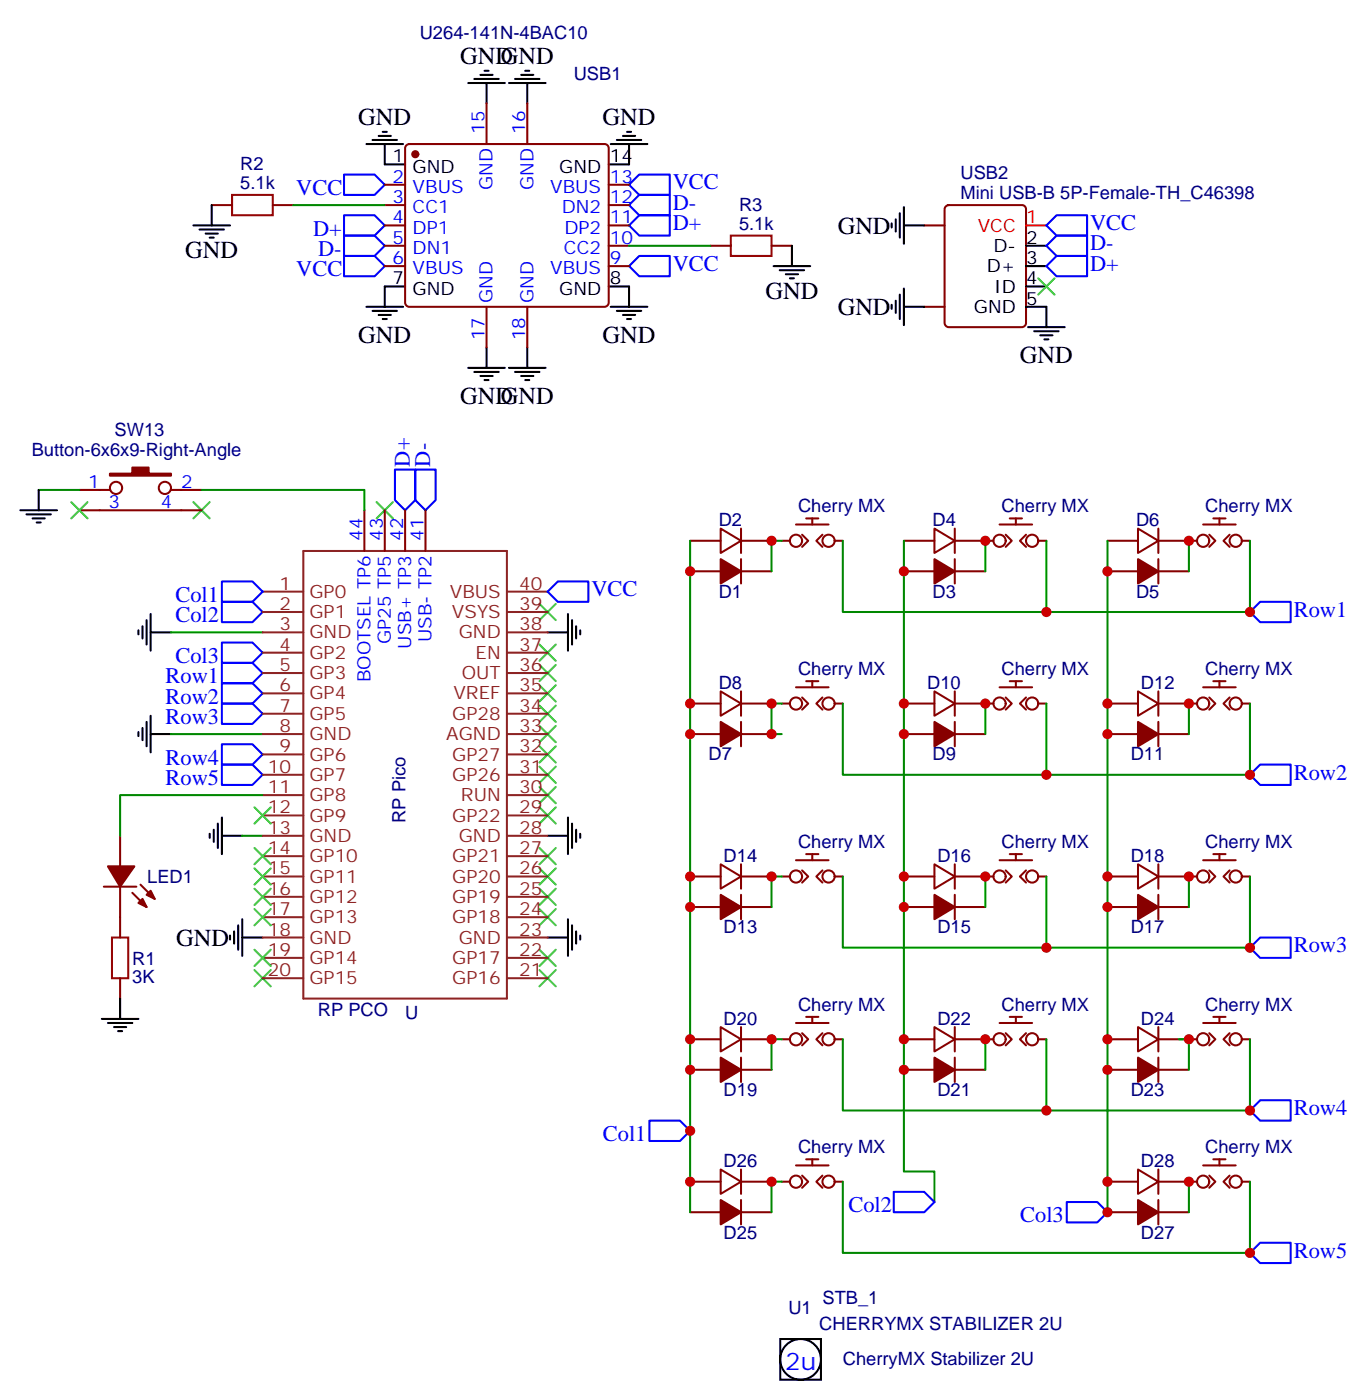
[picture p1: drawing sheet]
<svg xmlns="http://www.w3.org/2000/svg" width="237mm" height="243mm" viewBox="0 0 237 243" stroke-linecap="round" stroke-linejoin="round" font-family="sans-serif">
<g fill="none" stroke="#870000" stroke-width=".35">
<path d="M84.3 17.9v7.1M91.4 17.9v7.1M36.7 35.6h3.5M47.3 35.6h3.5M66.7 39.1h3.5M66.7 32h3.5M66.7 35.6h3.5M70.4 25.2l.5-.2h33.9a.71 .71 0 0 1 .7 .7v26.8a.76 .76 0 0 1-.7 .7h-33.9a.76 .76 0 0 1-.7-.7v-26.8zM105.5 39.1h3.5M105.5 32h3.5M105.5 35.6h3.5M160.2 39.1h3.5"/>
<path d="M163.9 35.8l.5-.2h12.7a.71 .71 0 0 1 .7 .7v19.7a.76 .76 0 0 1-.7 .7h-12.7a.76 .76 0 0 1-.7-.7v-19.7zM66.7 42.6h3.5M66.7 46.1h3.5M84.3 53.2v7.1M91.4 53.2v7.1M105.5 42.6h3.5M105.5 46.1h3.5M123.1 42.6h3.5M133.7 42.6h3.5M160.2 53.2h3.5M13.8 84.9h5.2M13.8 88.5h21.1"/>
<path d="M29.6 84.9h5.3M63.1 88.5v7M66.7 88.5v7M70.2 88.5v7M73.7 88.5v7M119.6 93.8h5.3M119.6 99.1h5.3M124.9 91.7l3.5 2.1-3.5 2.1zM128.4 93.8h5.3M128.4 91.7v4.2M128.4 96.9v4.3M128.4 99.1h5.3"/>
<path d="M135.5 93.8h1.4M137.9 90.9h5.7M139 92.7l1.1 1.1-1.1 1M139.7 89.9h2.1M140.8 89.9v1M142.5 92.7l-1 1.1 1 1M144.6 93.8h1.4M156.6 93.8h5.3M156.6 99.1h5.3M161.9 91.7l3.6 2.1-3.6 2.1zM165.5 93.8h6.7M165.5 99.1h5.2"/>
<path d="M165.5 91.7v4.2M165.5 96.9v4.3M173.2 90.9h5.7M174.3 92.7l1 1.1-1 1M175 89.9h2.1M176 89.9v1M177.8 92.7l-1.1 1.1 1.1 1M179.9 93.8h1.4M191.9 93.8h5.3M191.9 99.1h5.3M197.2 91.7l3.5 2.1-3.5 2.1zM200.7 93.8h6.7"/>
<path d="M200.7 99.1h5.3M200.7 91.7v4.2M200.7 96.9v4.3M208.5 90.9h5.6M209.5 92.7l1.1 1.1-1.1 1M210.3 89.9h2.1M211.3 89.9v1M213.1 92.7l-1.1 1.1 1.1 1M215.2 93.8h1.4M124.9 119.9l3.5 2.1-3.5 2.1zM128.4 119.9v4.2M137.9 119.2h5.7"/>
<path d="M139.7 118.1h2.1M140.8 118.1v1.1M161.9 119.9l3.6 2.1-3.6 2.1zM165.5 119.9v4.2M173.2 119.2h5.7M175 118.1h2.1M176 118.1v1.1M197.2 119.9l3.5 2.1-3.5 2.1zM200.7 119.9v4.2M208.5 119.2h5.6M210.3 118.1h2.1M211.3 118.1v1.1"/>
<path d="M119.6 122h5.3M119.6 127.3h5.3M128.4 122h5.3M128.4 125.2v4.2M128.4 127.3h5.3M135.5 122h1.4M139 120.9l1.1 1.1-1.1 1M142.5 120.9l-1 1.1 1 1M144.6 122h1.4M156.6 122h5.3M156.6 127.3h5.3M165.5 122h6.7"/>
<path d="M165.5 125.2v4.2M165.5 127.3h5.2M174.3 120.9l1 1.1-1 1M177.8 120.9l-1.1 1.1 1.1 1M179.9 122h1.4M191.9 122h5.3M191.9 127.3h5.3M200.7 122h6.7M200.7 125.2v4.2M200.7 127.3h5.3M209.5 120.9l1.1 1.1-1.1 1M213.1 120.9l-1.1 1.1 1.1 1"/>
<path d="M215.2 122h1.4M18 153.7h5.6M20.8 144.9v5.3M20.8 153.7v8.9M22.9 154.8l2.5 2.5M24.3 153.4l2.5 2.5M119.6 152h5.3M119.6 157.3h5.3M124.9 149.9l3.5 2.1-3.5 2.1zM128.4 152h5.3M128.4 149.9v4.2M128.4 155.2v4.2"/>
<path d="M128.4 157.3h5.3M135.5 152h1.4M137.9 149.2h5.7M139 150.9l1.1 1.1-1.1 1M139.7 148.1h2.1M140.8 148.1v1.1M142.5 150.9l-1 1.1 1 1M144.6 152h1.4M156.6 152h5.3M156.6 157.3h5.3M161.9 149.9l3.6 2.1-3.6 2.1zM165.5 152h6.7"/>
<path d="M165.5 149.9v4.2M165.5 155.2v4.2M165.5 157.3h5.2M173.2 149.2h5.7M174.3 150.9l1 1.1-1 1M175 148.1h2.1M176 148.1v1.1M177.8 150.9l-1.1 1.1 1.1 1M179.9 152h1.4M191.9 152h5.3M191.9 157.3h5.3M197.2 149.9l3.5 2.1-3.5 2.1z"/>
<path d="M200.7 152h6.7M200.7 149.9v4.2M200.7 155.2v4.2M200.7 157.3h5.3M208.5 149.2h5.6M209.5 150.9l1.1 1.1-1.1 1M210.3 148.1h2.1M211.3 148.1v1.1M213.1 150.9l-1.1 1.1 1.1 1M215.2 152h1.4M20.8 169.6v3.5M124.9 178.1l3.5 2.1-3.5 2.1z"/>
<path d="M128.4 178.1v4.2M137.9 177.4h5.7M139 179.1l1.1 1.1-1.1 1.1M139.7 176.3h2.1M140.8 176.3v1.1M142.5 179.1l-1 1.1 1 1.1M161.9 178.1l3.6 2.1-3.6 2.1zM165.5 178.1v4.2M173.2 177.4h5.7M174.3 179.1l1 1.1-1 1.1M175 176.3h2.1M176 176.3v1.1"/>
<path d="M177.8 179.1l-1.1 1.1 1.1 1.1M197.2 178.1l3.5 2.1-3.5 2.1zM200.7 178.1v4.2M208.5 177.4h5.6M209.5 179.1l1.1 1.1-1.1 1.1M210.3 176.3h2.1M211.3 176.3v1.1M213.1 179.1l-1.1 1.1 1.1 1.1M119.6 180.2h5.3M119.6 185.5h5.3M128.4 180.2h5.3M128.4 183.4v4.2"/>
<path d="M128.4 185.5h5.3M135.5 180.2h1.4M144.6 180.2h1.4M156.6 180.2h5.3M156.6 185.5h5.3M165.5 180.2h6.7M165.5 183.4v4.2M165.5 185.5h5.2M179.9 180.2h1.4M191.9 180.2h5.3M191.9 185.5h5.3M200.7 180.2h6.7"/>
<path d="M200.7 183.4v4.2M200.7 185.5h5.3M215.2 180.2h1.4M119.6 204.9h5.3M119.6 210.2h5.3M124.9 202.8l3.5 2.1-3.5 2.1zM128.4 204.9h5.3M128.4 202.8v4.2M128.4 208.1v4.2M128.4 210.2h5.3M135.5 204.9h1.4M137.9 202.1h5.7"/>
<path d="M139 203.8l1.1 1.1-1.1 1.1M139.7 201h2.1M140.8 201v1.1M142.5 203.8l-1 1.1 1 1.1M144.6 204.9h1.4M191.9 204.9h5.3M191.9 210.2h5.3M197.2 202.8l3.5 2.1-3.5 2.1zM200.7 204.9h6.7M200.7 202.8v4.2M200.7 208.1v4.2M200.7 210.2h5.3"/>
<path d="M208.5 202.1h5.6M209.5 203.8l1.1 1.1-1.1 1.1M210.3 201h2.1M211.3 201v1.1M213.1 203.8l-1.1 1.1 1.1 1.1M215.2 204.9h1.4"/>
<circle cx="20.1" cy="84.6" r="1.06"/>
<circle cx="28.6" cy="84.6" r="1.06"/>
<circle cx="137.9" cy="93.8" r="1.06"/>
<circle cx="143.6" cy="93.8" r="1.06"/>
<circle cx="173.2" cy="93.8" r="1.06"/>
<circle cx="178.9" cy="93.8" r="1.06"/>
<circle cx="208.5" cy="93.8" r="1.06"/>
<circle cx="214.1" cy="93.8" r="1.06"/>
<circle cx="137.9" cy="122" r="1.06"/>
<circle cx="143.6" cy="122" r="1.06"/>
<circle cx="173.2" cy="122" r="1.06"/>
<circle cx="178.9" cy="122" r="1.06"/>
<circle cx="208.5" cy="122" r="1.06"/>
<circle cx="214.1" cy="122" r="1.06"/>
<circle cx="137.9" cy="152" r="1.06"/>
<circle cx="143.6" cy="152" r="1.06"/>
<circle cx="173.2" cy="152" r="1.06"/>
<circle cx="178.9" cy="152" r="1.06"/>
<circle cx="208.5" cy="152" r="1.06"/>
<circle cx="214.1" cy="152" r="1.06"/>
<circle cx="137.9" cy="180.2" r="1.06"/>
<circle cx="143.6" cy="180.2" r="1.06"/>
<circle cx="173.2" cy="180.2" r="1.06"/>
<circle cx="178.9" cy="180.2" r="1.06"/>
<circle cx="208.5" cy="180.2" r="1.06"/>
<circle cx="214.1" cy="180.2" r="1.06"/>
<circle cx="137.9" cy="204.9" r="1.06"/>
<circle cx="143.6" cy="204.9" r="1.06"/>
<circle cx="208.5" cy="204.9" r="1.06"/>
<circle cx="214.1" cy="204.9" r="1.06"/>
</g>
<g fill="none" stroke="#00f" stroke-width=".35">
<path d="M59.6 30.3h5.3l1.8 1.7-1.8 1.8h-5.3zM59.6 37.3h5.3l1.8 1.8-1.8 1.8h-5.3zM109 32l1.8-1.7h5.3v3.5h-5.3zM109 35.6l1.8-1.8h5.3v3.5h-5.3zM109 39.1l1.8-1.8h5.3v3.6h-5.3zM181.3 39.1l1.8-1.8h5.3v3.6h-5.3zM59.6 44.4h5.3l1.8 1.7-1.8 1.8h-5.3zM59.6 40.9h5.3l1.8 1.7-1.8 1.8h-5.3zM109 46.1l1.8-1.7h5.3v3.5h-5.3zM181.3 42.6l1.8-1.7h5.3v3.5h-5.3zM181.3 46.1l1.8-1.7h5.3v3.5h-5.3zM68.4 81.4h3.6v5.3l-1.8 1.8-1.8-1.8z"/>
<path d="M72 81.4h3.5v5.3l-1.8 1.8-1.7-1.8zM38.5 104.4h5.2l1.8 1.7-1.8 1.8h-5.2zM38.5 111.4h5.2l1.8 1.8-1.8 1.7h-5.2zM38.5 114.9h5.2l1.8 1.8-1.8 1.8h-5.2zM38.5 118.5h5.2l1.8 1.7-1.8 1.8h-5.2zM38.5 100.8h5.2l1.8 1.8-1.8 1.8h-5.2zM94.9 102.6l1.8-1.8h5.3v3.6h-5.3zM216.6 106.1l1.8-1.7h5.3v3.5h-5.3zM38.5 129h5.2l1.8 1.8-1.8 1.8h-5.2zM38.5 122h5.2l1.8 1.8-1.8 1.7h-5.2zM38.5 132.6h5.2l1.8 1.7-1.8 1.8h-5.2zM218.4 132.6h5.3v3.5h-5.3l-1.8-1.8z"/>
<path d="M216.6 164.3l1.8-1.7h5.3v3.5h-5.3zM112.5 194.3h5.3l1.8 1.8-1.8 1.7h-5.3zM216.6 192.5l1.8-1.7h5.3v3.5h-5.3zM154.9 206.7h5.3l1.7 1.7-1.7 1.8h-5.3zM184.9 208.4h5.2l1.8 1.8-1.8 1.7h-5.2zM216.6 217.2l1.8-1.7h5.3v3.5h-5.3z"/>
</g>
<g fill="none" stroke="#3c3" stroke-width=".35">
<path d="M179.9 48.3l2.8 2.8M182.7 48.3l-2.8 2.8M12.3 87.1l2.9 2.8M15.2 87.1l-2.9 2.8M33.5 87.1l2.8 2.8M36.3 87.1l-2.8 2.8M65.3 87.1l2.8 2.8M68.1 87.1l-2.8 2.8M93.5 104.7l2.8 2.8M93.5 111.8l2.8 2.8M93.5 115.3l2.8 2.8M93.5 118.8l2.8 2.8"/>
<path d="M96.3 104.7l-2.8 2.8M96.3 111.8l-2.8 2.8M96.3 115.3l-2.8 2.8M96.3 118.8l-2.8 2.8M44.1 140l2.8 2.8M46.9 140l-2.8 2.8M93.5 122.3l2.8 2.9M93.5 125.9l2.8 2.8M93.5 129.4l2.8 2.8M93.5 132.9l2.8 2.8M93.5 136.5l2.8 2.8M93.5 140l2.8 2.8"/>
<path d="M96.3 122.3l-2.8 2.9M96.3 125.9l-2.8 2.8M96.3 129.4l-2.8 2.8M96.3 132.9l-2.8 2.8M96.3 136.5l-2.8 2.8M96.3 140l-2.8 2.8M44.1 147l2.8 2.9M44.1 150.6l2.8 2.8M44.1 154.1l2.8 2.8M44.1 157.6l2.8 2.8M46.9 154.1l-2.8 2.8M46.9 147l-2.8 2.9"/>
<path d="M46.9 150.6l-2.8 2.8M46.9 157.6l-2.8 2.8M93.5 147l2.8 2.9M93.5 150.6l2.8 2.8M93.5 154.1l2.8 2.8M93.5 157.6l2.8 2.8M96.3 147l-2.8 2.9M96.3 150.6l-2.8 2.8M96.3 154.1l-2.8 2.8M96.3 157.6l-2.8 2.8M44.1 168.2l2.8 2.8M44.1 164.7l2.8 2.8"/>
<path d="M46.9 168.2l-2.8 2.8M46.9 164.7l-2.8 2.8M93.5 164.7l2.8 2.8M93.5 168.2l2.8 2.8M96.3 164.7l-2.8 2.8M96.3 168.2l-2.8 2.8"/>
</g>
<g fill="none" stroke="#000" stroke-width=".35">
<path d="M81.1 14.4h6.4M82.2 13.7h4.2M83.3 13h2.1M84 12.3h.7M84.3 14.4v3.5M88.2 14.4h6.3M89.3 13.7h4.2M90.3 13h2.1M91 12.3h.7M91.4 14.4v3.5M33.5 39.1h6.4M34.6 39.8h4.2"/>
<path d="M36.7 35.6v3.5M63.5 25h6.3M64.6 24.3h4.2M65.6 23.6h2.1M66.3 22.9h.7M66.7 25v3.5h3.5M105.8 25h6.4M106.9 24.3h4.2M107.9 23.6h2.2M108.7 22.9h.7M109 25v3.5h-3.5M154.5 38.7v.7"/>
<path d="M155.2 38v2.1M155.9 37v4.2M156.6 35.9v6.4M156.6 39.1h3.6M35.6 40.5h2.1M36.3 41.2h.7M63.5 53.2h6.3M64.6 53.9h4.2M65.6 54.6h2.1M66.3 55.3h.7M70.2 49.7h-3.5v3.5M105.5 49.7h3.5v3.5"/>
<path d="M105.8 53.2h6.4M106.9 53.9h4.2M107.9 54.6h2.2M108.7 55.3h.7M134.1 46.1h6.3M135.1 46.8h4.2M136.2 47.6h2.1M136.9 48.3h.7M137.2 42.6v3.5M154.5 52.8v.8M155.2 52.1v2.2M155.9 51.1v4.2"/>
<path d="M156.6 53.2h3.6M156.6 50v6.4M177.8 42.6h3.5M177.8 46.1h3.5M177.8 49.7h3.5M177.8 53.2h3.5v3.5M178.2 56.7h6.3M179.2 57.4h4.2M180.3 58.1h2.1M181 58.8h.7M81.1 63.8h6.4M82.2 64.5h4.2"/>
<path d="M83.3 65.2h2.1M84 65.9h.7M84.3 60.3v3.5M88.2 63.8h6.3M89.3 64.5h4.2M90.3 65.2h2.1M91 65.9h.7M91.4 60.3v3.5M3.5 88.5h6.4M4.6 89.2h4.2M5.6 89.9h2.2M6.3 90.6h.8"/>
<path d="M6.7 84.9v3.6M24 109.3v.7M24.7 108.6v2.1M25.4 107.5v4.3M26.1 109.6h3.5M26.1 106.5v6.3M94.9 109.6h3.5M98.4 106.5v6.3M99.1 107.5v4.3M99.8 108.6v2.1M100.5 109.3v.7M24 126.9v.7"/>
<path d="M24.7 126.2v2.1M25.4 125.2v4.2M26.1 124.1v6.4M26.1 127.3h3.5M36.3 144.6v.7M37 143.9v2.1M37.7 142.8v4.2M38.5 144.9h3.5M38.5 141.7v6.4M42 159.4v6.3M94.9 144.9h3.5M98.4 141.7v6.4"/>
<path d="M98.4 159.4v6.3M99.1 142.8v4.2M99.8 143.9v2.1M100.5 144.6v.7M17.6 176.7h6.4M18.7 177.4h4.2M19.8 178.1h2.1M20.5 178.8h.7M20.8 173.1v3.6M39.9 162.2v.7M40.6 161.5v2.1M41.3 160.4v4.3"/>
<path d="M42 162.6h3.5M94.9 162.6h3.5M99.1 160.4v4.3M99.8 161.5v2.1M100.5 162.2v.7M135.2 232.2h7.1v7h-7.1z"/>
<circle cx="138.7" cy="235.7" r="3.5"/>
</g>
<g fill="none" stroke="#008700" stroke-width=".35">
<path d="M50.8 35.6h15.9M109 42.6h14.1M6.7 84.9h7.1M34.9 84.9h28.2v3.6M119.6 93.8v116.4M135.5 93.8h-1.8v5.3M146 93.8v12.3h35.3v-12.3M156.6 93.8v109.3h5.3v5.3M170.7 93.8v5.3M191.9 93.8v116.4M206 93.8v5.3M216.6 93.8v12.3h-35.3"/>
<path d="M29.6 109.6h15.9M29.6 127.3h15.9M45.5 137.9h-24.7v7M135.5 122h-1.8v5.3h1.8M146 122v12.3h35.3v-12.3M170.7 122v5.3M206 122v5.3M216.6 122v12.3h-35.3M42 144.9h3.5M135.5 152h-1.8v5.3M146 152v12.3h35.3M170.7 152v5.3"/>
<path d="M181.3 152v12.3h35.3v-12.3M206 152v5.3M135.5 180.2h-1.8v5.3M146 180.2v12.3h35.3v-12.3M170.7 180.2v5.3M204.3 180.2h1.7v5.3M216.6 180.2v12.3h-35.3M135.5 204.9h-1.8v5.3M146 204.9v12.3h70.6v-12.3M206 204.9v5.3"/>
</g>
<path d="M177.8 39.1h3.5" fill="none" stroke="#f00" stroke-width=".35"/>
<g fill="#870000" stroke="#870000" stroke-width=".35">
<path d="M19 82.1h3.9v-1h2.9v1h3.8v.4h-10.6z"/>
<path d="M24 156.6l.7-.7 .7 1.4z"/>
<path d="M25.4 155.2l.7-.8 .7 1.5z"/>
<path d="M18.7 150.2h4.6l-2.5 3.5z"/>
<path d="M124.9 96.9l3.5 2.2-3.5 2.1z"/>
<path d="M161.9 96.9l3.6 2.2-3.6 2.1z"/>
<path d="M197.2 96.9l3.5 2.2-3.5 2.1z"/>
<path d="M124.9 125.2l3.5 2.1-3.5 2.1z"/>
<path d="M161.9 125.2l3.6 2.1-3.6 2.1z"/>
<path d="M197.2 125.2l3.5 2.1-3.5 2.1z"/>
<path d="M124.9 155.2l3.5 2.1-3.5 2.1z"/>
<path d="M161.9 155.2l3.6 2.1-3.6 2.1z"/>
<path d="M197.2 155.2l3.5 2.1-3.5 2.1z"/>
<path d="M124.9 183.4l3.5 2.1-3.5 2.1z"/>
<path d="M161.9 183.4l3.6 2.1-3.6 2.1z"/>
<path d="M197.2 183.4l3.5 2.1-3.5 2.1z"/>
<path d="M124.9 208.1l3.5 2.1-3.5 2.1z"/>
<path d="M197.2 208.1l3.5 2.1-3.5 2.1z"/>
<circle cx="72" cy="26.7" r=".53"/>
</g>
<g fill="none" stroke="#8c2424" stroke-width=".35">
<path d="M52.6 95.5h35.2v77.6h-35.2zM45.5 102.6h7.1M45.5 106.1h7.1M45.5 109.6h7.1M45.5 113.2h7.1M45.5 116.7h7.1M87.8 102.6h7.1M87.8 106.1h7.1M87.8 109.6h7.1M87.8 113.2h7.1M87.8 116.7h7.1M45.5 120.2h7.1"/>
<path d="M45.5 123.8h7.1M45.5 127.3h7.1M45.5 130.8h7.1M45.5 134.3h7.1M45.5 137.9h7.1M87.8 120.2h7.1M87.8 123.8h7.1M87.8 127.3h7.1M87.8 130.8h7.1M87.8 134.3h7.1M87.8 137.9h7.1M45.5 141.4h7.1"/>
<path d="M45.5 144.9h7.1M45.5 148.4h7.1M45.5 159h7.1M45.5 155.5h7.1M45.5 152h7.1M87.8 141.4h7.1M87.8 144.9h7.1M87.8 148.4h7.1M87.8 159h7.1M87.8 155.5h7.1M87.8 152h7.1M45.5 169.6h7.1"/>
<path d="M45.5 166.1h7.1M45.5 162.6h7.1M87.8 169.6h7.1M87.8 166.1h7.1M87.8 162.6h7.1"/>
</g>
<path d="M40.2 33.8h7.1v3.5h-7.1zM126.6 40.9h7.1v3.5h-7.1zM19.4 162.6h2.8v7h-2.8z" fill="none" stroke="#a10000" stroke-width=".35"/>
<g fill="#c00">
<circle cx="119.6" cy="99.1" r=".88"/>
<circle cx="119.6" cy="122" r=".88"/>
<circle cx="119.6" cy="127.3" r=".88"/>
<circle cx="119.6" cy="152" r=".88"/>
<circle cx="119.6" cy="157.3" r=".88"/>
<circle cx="119.6" cy="180.2" r=".88"/>
<circle cx="119.6" cy="185.5" r=".88"/>
<circle cx="119.6" cy="204.9" r=".88"/>
<circle cx="156.6" cy="99.1" r=".88"/>
<circle cx="156.6" cy="127.3" r=".88"/>
<circle cx="156.6" cy="122" r=".88"/>
<circle cx="156.6" cy="157.3" r=".88"/>
<circle cx="156.6" cy="152" r=".88"/>
<circle cx="156.6" cy="180.2" r=".88"/>
<circle cx="191.9" cy="99.1" r=".88"/>
<circle cx="191.9" cy="127.3" r=".88"/>
<circle cx="191.9" cy="122" r=".88"/>
<circle cx="191.9" cy="157.3" r=".88"/>
<circle cx="191.9" cy="152" r=".88"/>
<circle cx="191.9" cy="185.5" r=".88"/>
<circle cx="191.9" cy="180.2" r=".88"/>
<circle cx="191.9" cy="204.9" r=".88"/>
<circle cx="133.7" cy="93.8" r=".88"/>
<circle cx="133.7" cy="127.3" r=".88"/>
<circle cx="133.7" cy="122" r=".88"/>
<circle cx="133.7" cy="152" r=".88"/>
<circle cx="133.7" cy="180.2" r=".88"/>
<circle cx="133.7" cy="204.9" r=".88"/>
<circle cx="170.7" cy="180.2" r=".88"/>
<circle cx="170.7" cy="152" r=".88"/>
<circle cx="170.7" cy="122" r=".88"/>
<circle cx="170.7" cy="93.8" r=".88"/>
<circle cx="206" cy="93.8" r=".88"/>
<circle cx="206" cy="122" r=".88"/>
<circle cx="206" cy="152" r=".88"/>
<circle cx="206" cy="180.2" r=".88"/>
<circle cx="206" cy="204.9" r=".88"/>
<circle cx="181.3" cy="106.1" r=".88"/>
<circle cx="181.3" cy="134.3" r=".88"/>
<circle cx="181.3" cy="164.3" r=".88"/>
<circle cx="181.3" cy="192.5" r=".88"/>
<circle cx="119.6" cy="196.1" r=".88"/>
<circle cx="191.9" cy="210.2" r=".88"/>
<circle cx="156.6" cy="185.5" r=".88"/>
<circle cx="216.6" cy="106.1" r=".88"/>
<circle cx="216.6" cy="134.3" r=".88"/>
<circle cx="216.6" cy="164.3" r=".88"/>
<circle cx="216.6" cy="192.5" r=".88"/>
<circle cx="216.6" cy="217.2" r=".88"/>
</g>
<g font-size="4.2">
<text x="79.7" y="11.1">GND</text>
<text x="86.8" y="11.1">GND</text>
<text x="62.1" y="21.7">GND</text>
<text x="104.4" y="21.7">GND</text>
<text x="145.2" y="40.5">GND</text>
<text x="32.1" y="44.7">GND</text>
<text x="132.6" y="51.8">GND</text>
<text x="62.1" y="59.4">GND</text>
<text x="104.4" y="59.4">GND</text>
<text x="145.2" y="54.6">GND</text>
<text x="176.7" y="63">GND</text>
<text x="79.7" y="70">GND</text>
<text x="86.8" y="70">GND</text>
<text x="30.5" y="164">GND</text>
</g>
<text font-size="4.2" fill="#00f" x="136.1" y="237.5">2u</text>
<g font-size="3.9" fill="#00f">
<text x="51.4" y="33.8">VCC</text>
<text x="116.6" y="32.8">VCC</text>
<text x="54.2" y="40.9">D+</text>
<text x="116.6" y="36.4">D-</text>
<text x="116.6" y="39.9">D+</text>
<text x="188.9" y="39.9">VCC</text>
<text x="51.4" y="47.9">VCC</text>
<text x="55.1" y="44.4">D-</text>
<text x="116.6" y="46.9">VCC</text>
<text x="188.9" y="43.4">D-</text>
<text x="188.9" y="46.9">D+</text>
<text x="71" y="80.9" transform="rotate(-90 71 80.9)">D+</text>
<text x="74.5" y="80.9" transform="rotate(-90 74.5 80.9)">D-</text>
<text x="30.4" y="107.9">Col2</text>
<text x="30.4" y="104.4">Col1</text>
<text x="102.5" y="103.4">VCC</text>
<text x="224.2" y="106.9">Row1</text>
<text x="28.7" y="118.5">Row1</text>
<text x="30.4" y="114.9">Col3</text>
<text x="28.7" y="125.5">Row3</text>
<text x="28.7" y="122">Row2</text>
<text x="28.7" y="132.6">Row4</text>
<text x="28.7" y="136.1">Row5</text>
<text x="224.2" y="135.2">Row2</text>
<text x="224.2" y="165.1">Row3</text>
<text x="104.5" y="197.8">Col1</text>
<text x="224.2" y="193.4">Row4</text>
<text x="147" y="210.2">Col2</text>
<text x="176.8" y="211.9">Col3</text>
<text x="224.2" y="218.1">Row5</text>
</g>
<g font-size="3.2" fill="#000080">
<text x="72.7" y="6.8">U264-141N-4BAC10</text>
<text x="99.4" y="13.8">USB1</text>
<text x="41.6" y="29.5">R2</text>
<text x="41.6" y="32.7">5.1k</text>
<text x="166.4" y="34.5">Mini USB-B 5P-Female-TH_C46398</text>
<text x="166.4" y="31.1">USB2</text>
<text x="128.1" y="39.8">5.1k</text>
<text x="128.1" y="36.5">R3</text>
<text x="19.9" y="75.5">SW13</text>
<text x="5.5" y="79.1">Button-6x6x9-Right-Angle</text>
<text x="138.3" y="88.8">Cherry MX</text>
<text x="173.6" y="88.8">Cherry MX</text>
<text x="208.8" y="88.8">Cherry MX</text>
<text x="124.5" y="91.3">D2</text>
<text x="161.6" y="91.3">D4</text>
<text x="196.9" y="91.3">D6</text>
<text x="124.5" y="103.6">D1</text>
<text x="161.6" y="103.6">D3</text>
<text x="196.9" y="103.6">D5</text>
<text x="124.5" y="119.5">D8</text>
<text x="138.3" y="117.1">Cherry MX</text>
<text x="160.7" y="119.5">D10</text>
<text x="173.6" y="117.1">Cherry MX</text>
<text x="197.7" y="119.5">D12</text>
<text x="208.8" y="117.1">Cherry MX</text>
<text x="122.8" y="131.9">D7</text>
<text x="161.6" y="131.9">D9</text>
<text x="195.9" y="131.9">D11</text>
<text x="70.2" y="142.7" transform="rotate(-90 70.2 142.7)">RP Pico</text>
<text x="125.4" y="149.5">D14</text>
<text x="138.3" y="147">Cherry MX</text>
<text x="162.4" y="149.5">D16</text>
<text x="173.6" y="147">Cherry MX</text>
<text x="195.9" y="149.5">D18</text>
<text x="208.8" y="147">Cherry MX</text>
<text x="25.5" y="153.2">LED1</text>
<text x="125.4" y="161.8">D13</text>
<text x="162.4" y="161.8">D15</text>
<text x="195.9" y="161.8">D17</text>
<text x="22.9" y="167.3">R1</text>
<text x="22.9" y="170.5">3K</text>
<text x="55.1" y="176.1">RP PCO</text>
<text x="70.2" y="176.7">U</text>
<text x="125.4" y="177.7">D20</text>
<text x="138.3" y="175.3">Cherry MX</text>
<text x="162.4" y="177.7">D22</text>
<text x="173.6" y="175.3">Cherry MX</text>
<text x="197.7" y="177.7">D24</text>
<text x="208.8" y="175.3">Cherry MX</text>
<text x="125.4" y="190.1">D19</text>
<text x="162.4" y="190.1">D21</text>
<text x="195.9" y="190.1">D23</text>
<text x="125.4" y="202.4">D26</text>
<text x="138.3" y="200">Cherry MX</text>
<text x="197.7" y="202.4">D28</text>
<text x="208.8" y="200">Cherry MX</text>
<text x="125.4" y="214.8">D25</text>
<text x="197.7" y="214.8">D27</text>
<text x="136.6" y="227.9">U1</text>
<text x="142.5" y="226.1">STB_1</text>
<text x="142" y="230.6">CHERRYMX STABILIZER 2U</text>
<text x="146" y="236.6">CherryMX Stabilizer 2U</text>
</g>
<g font-size="3.2" fill="#00f">
<text x="84" y="23.2" transform="rotate(-90 84 23.2)">15</text>
<text x="91" y="23.2" transform="rotate(-90 91 23.2)">16</text>
<text x="68" y="35.2">3</text>
<text x="68" y="31.7">2</text>
<text x="71.5" y="33.4">VBUS</text>
<text x="85.4" y="33" transform="rotate(-90 85.4 33)">GND</text>
<text x="92.4" y="33" transform="rotate(-90 92.4 33)">GND</text>
<text x="95.3" y="33.4">VBUS</text>
<text x="105.7" y="31.7">13</text>
<text x="105.7" y="35.2">12</text>
<text x="68" y="38.7">4</text>
<text x="71.5" y="40.5">DP1</text>
<text x="71.5" y="37">CC1</text>
<text x="97.3" y="37">DN2</text>
<text x="97.8" y="40.5">DP2</text>
<text x="105.7" y="38.7">11</text>
<text x="68" y="45.8">6</text>
<text x="68" y="42.3">5</text>
<text x="71.5" y="47.6">VBUS</text>
<text x="71.5" y="44">DN1</text>
<text x="95.3" y="47.6">VBUS</text>
<text x="97.7" y="44">CC2</text>
<text x="105.7" y="42.3">10</text>
<text x="105.7" y="45.8">9</text>
<text x="85.4" y="52.5" transform="rotate(-90 85.4 52.5)">GND</text>
<text x="92.4" y="52.5" transform="rotate(-90 92.4 52.5)">GND</text>
<text x="84" y="59" transform="rotate(-90 84 59)">17</text>
<text x="91" y="59" transform="rotate(-90 91 59)">18</text>
<text x="15.3" y="84.6">1</text>
<text x="18.8" y="88.1">3</text>
<text x="27.9" y="88.1">4</text>
<text x="31.4" y="84.6">2</text>
<text x="62.8" y="93.8" transform="rotate(-90 62.8 93.8)">44</text>
<text x="66.3" y="93.8" transform="rotate(-90 66.3 93.8)">43</text>
<text x="69.8" y="93.8" transform="rotate(-90 69.8 93.8)">42</text>
<text x="73.4" y="93.8" transform="rotate(-90 73.4 93.8)">41</text>
<text x="67.7" y="111.6" transform="rotate(-90 67.7 111.6)">GP25 TP5</text>
<text x="71.3" y="112.5" transform="rotate(-90 71.3 112.5)">USB+ TP3</text>
<text x="74.8" y="111.3" transform="rotate(-90 74.8 111.3)">USB- TP2</text>
<text x="64.2" y="118.3" transform="rotate(-90 64.2 118.3)">BOOTSEL TP6</text>
</g>
<g font-size="3.2">
<text x="68" y="28.2">1</text>
<text x="71.5" y="29.9">GND</text>
<text x="96.9" y="29.9">GND</text>
<text x="105.7" y="28.2">14</text>
<text x="171" y="47.2">D+</text>
<text x="172.1" y="43.7">D-</text>
<text x="177.8" y="42.3">2</text>
<text x="177.8" y="45.8">3</text>
<text x="68" y="49.3">7</text>
<text x="71.5" y="51.1">GND</text>
<text x="96.9" y="51.1">GND</text>
<text x="105.7" y="49.3">8</text>
<text x="172.3" y="50.7">ID</text>
<text x="177.8" y="49.3">4</text>
<text x="177.8" y="52.8">5</text>
<text x="168.8" y="54.3">GND</text>
</g>
<g font-size="3.2" fill="#f00">
<text x="169.4" y="40.1">VCC</text>
<text x="177.8" y="38.7">1</text>
</g>
<g font-size="3.2" fill="#8d2323">
<text x="48.4" y="105.8">2</text>
<text x="48.4" y="102.2">1</text>
<text x="53.6" y="107.2">GP1</text>
<text x="53.6" y="103.6">GP0</text>
<text x="77.9" y="103.6">VBUS</text>
<text x="78.3" y="107.2">VSYS</text>
<text x="90" y="102.2">40</text>
<text x="90" y="105.8">39</text>
<text x="48.4" y="112.8">4</text>
<text x="48.4" y="109.3">3</text>
<text x="53.6" y="110.7">GND</text>
<text x="79.5" y="110.7">GND</text>
<text x="90" y="109.3">38</text>
<text x="90" y="112.8">37</text>
<text x="48.4" y="119.9">6</text>
<text x="48.4" y="116.3">5</text>
<text x="53.6" y="114.2">GP2</text>
<text x="53.6" y="117.8">GP3</text>
<text x="80" y="117.8">OUT</text>
<text x="82.4" y="114.2">EN</text>
<text x="90" y="116.3">36</text>
<text x="90" y="119.9">35</text>
<text x="48.4" y="123.4">7</text>
<text x="53.6" y="124.8">GP5</text>
<text x="53.6" y="121.3">GP4</text>
<text x="78.4" y="124.8">GP28</text>
<text x="78.6" y="121.3">VREF</text>
<text x="90" y="123.4">34</text>
<text x="48.4" y="130.5">9</text>
<text x="48.4" y="126.9">8</text>
<text x="53.6" y="131.9">GP6</text>
<text x="53.6" y="128.3">GND</text>
<text x="77.3" y="128.3">AGND</text>
<text x="78.4" y="131.9">GP27</text>
<text x="90" y="126.9">33</text>
<text x="90" y="130.5">32</text>
<text x="46.4" y="137.5">11</text>
<text x="46.4" y="134">10</text>
<text x="53.6" y="135.4">GP7</text>
<text x="78.4" y="135.4">GP26</text>
<text x="90" y="134">31</text>
<text x="90" y="137.5">30</text>
<text x="46.4" y="141">12</text>
<text x="53.6" y="142.5">GP9</text>
<text x="53.6" y="138.9">GP8</text>
<text x="78.4" y="142.5">GP22</text>
<text x="79.9" y="138.9">RUN</text>
<text x="90" y="141">29</text>
<text x="46.4" y="148.1">14</text>
<text x="46.4" y="144.6">13</text>
<text x="53.6" y="149.5">GP10</text>
<text x="53.6" y="146">GND</text>
<text x="78.4" y="149.5">GP21</text>
<text x="79.5" y="146">GND</text>
<text x="90" y="144.6">28</text>
<text x="90" y="148.1">27</text>
<text x="46.4" y="155.2">16</text>
<text x="46.4" y="151.6">15</text>
<text x="53.6" y="153">GP11</text>
<text x="78.4" y="153">GP20</text>
<text x="90" y="151.6">26</text>
<text x="90" y="155.2">25</text>
<text x="46.4" y="158.7">17</text>
<text x="53.6" y="160.1">GP13</text>
<text x="53.6" y="156.6">GP12</text>
<text x="78.4" y="156.6">GP19</text>
<text x="78.4" y="160.1">GP18</text>
<text x="90" y="158.7">24</text>
<text x="46.4" y="165.7">19</text>
<text x="46.4" y="162.2">18</text>
<text x="53.6" y="167.1">GP14</text>
<text x="53.6" y="163.6">GND</text>
<text x="78.4" y="167.1">GP17</text>
<text x="79.5" y="163.6">GND</text>
<text x="90" y="162.2">23</text>
<text x="90" y="165.7">22</text>
<text x="46.4" y="169.3">20</text>
<text x="53.6" y="170.7">GP15</text>
<text x="78.4" y="170.7">GP16</text>
<text x="90" y="169.3">21</text>
</g>
</svg>
